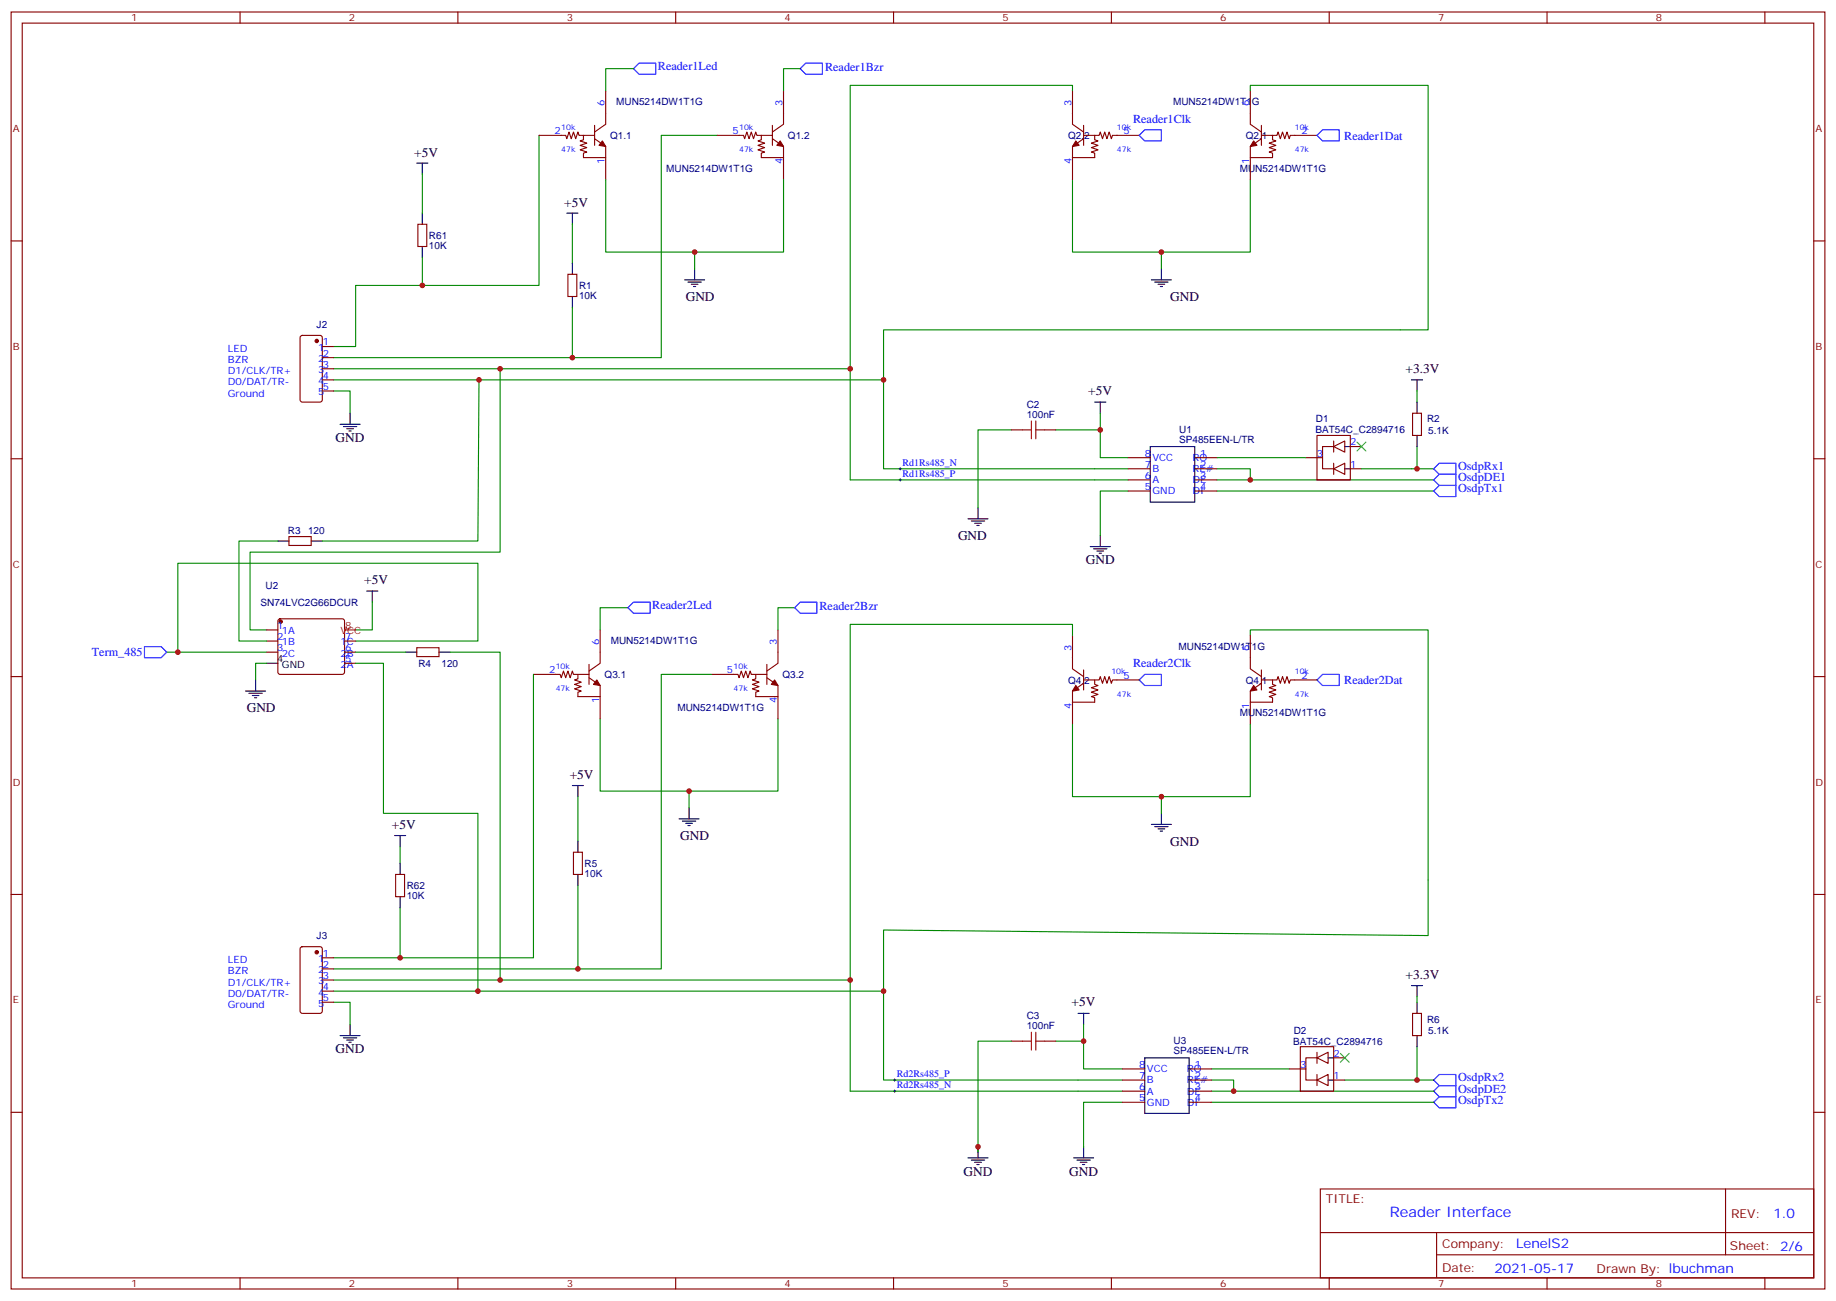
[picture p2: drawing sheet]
<svg xmlns="http://www.w3.org/2000/svg" width="583mm" height="413mm" viewBox="0 0 583 413" stroke-linecap="round" stroke-linejoin="round" font-family="sans-serif">
<g fill="none" stroke="#870000" stroke-width=".35">
<path d="M3.5 3.8h575.8v405.4h-575.8zM7.1 7.3h568.6v398.3h-568.6zM76.2 3.8v3.5M145.3 3.8v3.5M214.5 3.8v3.5M283.6 3.8v3.5M352.8 3.8v3.5M421.9 3.8v3.5M491.1 3.8v3.5M560.2 3.8v3.5M188.7 39.8v6.3M192.3 28.9v10.5l-3.6 2.5"/>
<path d="M245.2 39.8v6.3M248.7 28.9v10.5l-3.5 2.5M340.4 28.9v10.5l3.6 2.5M344 39.8v6.3M396.9 28.9v10.5l3.5 2.5M400.4 39.8v6.3M171.1 43h8.5l.3 1 .7-2.1 .7 2.1 .7-2.1 .7 2.1 .7-2.1 .4 1.1h4.9M185.2 43v1.4l-1.1 .3 2.2 .7-2.2 .7 2.2 .7-2.2 .8 2.2 .7-1.1 .3v1.4h7.1v-3.5l-3.6-2.5M192.3 50v7.1M227.5 43h8.5l.4 1 .7-2.1 .7 2.1 .7-2.1 .7 2.1 .7-2.1 .3 1.1h5M241.7 43v1.4l-1.1 .3 2.1 .7-2.1 .7 2.1 .7-2.1 .8 2.1 .7-1 .3v1.4h7v-3.5l-3.5-2.5M248.7 50v7.1"/>
<path d="M340.4 50v7.1M344 43h4.9l.3-1.1 .8 2.1 .7-2.1 .7 2.1 .7-2.1 .7 2.1 .3-1h8.5M347.5 43v1.4l1 .3-2.1 .7 2.1 .7-2.1 .7 2.1 .8-2.1 .7 1.1 .3v1.4h-7.1v-3.5l3.6-2.5M396.9 50v7.1M400.4 43h4.9l.4-1.1 .7 2.1 .7-2.1 .7 2.1 .7-2.1 .7 2.1 .4-1h8.4M403.9 43v1.4l1.1 .3-2.1 .7 2.1 .7-2.1 .7 2.1 .8-2.1 .7 1 .3v1.4h-7v-3.5l3.5-2.5M3.5 76.5h3.6M132.6 71.2h2.9v7h-2.9zM575.7 76.5h3.6M180.3 87.1h2.8v7h-2.8zM95.5 106.7l.5-.2h5.6l.7 .4v20l-.5 .7h-5.8l-.7-.4-.1-20zM102.3 110h3.5"/>
<path d="M102.3 113.5h3.5M102.3 117.1h3.5M102.3 120.6h3.5M102.3 124.1h3.5M321 136.5h3.6M331.6 136.5h3.5M418 138.2h10.6v14.1h-10.6zM423.3 140v3.5M448.4 131.2h2.8v7h-2.8zM3.5 145.6h3.6M358.1 145.3h7M358.1 148.8h7"/>
<path d="M358.1 152.3h7M358.1 155.9h7M379.2 145.3h7.1M379.2 148.8h7.1M379.2 152.3h7.1M379.2 155.9h7.1M414.5 145.3h5.3M423.3 148.8l3.6-1.8v3.6zM423.3 141.7h-3.5v7.1h3.5M423.3 141.7l3.6-1.7v3.5zM423.3 147v3.6M428.6 148.8h3.6"/>
<path d="M428.6 141.7h3.6M575.7 145.6h3.6M91.7 170.3h7.1v2.8h-7.1zM84.7 200h3.5M88.4 196.6l.5-.2h19.8l.5 .2 .2 .5v16.3l-.3 .5-.4 .2h-19.8l-.5-.3-.2-.4v-16.3zM190.5 200v10.5l-3.5 2.5M246.9 200v10.5l-3.5 2.5M3.5 214.8h3.6M84.7 203.5h3.5M84.7 207h3.5M109.4 203.5h3.5M109.4 207h3.5"/>
<path d="M109.4 210.5h3.5M132.3 205.6h7v2.8h-7zM169.3 214.1h8.5l.4 1 .7-2.1 .7 2.1 .7-2.1 .7 2.1 .7-2.1 .3 1.1h5M183.4 214.1v1.4l-1 .3 2.1 .7-2.1 .7 2.1 .7-2.1 .8 2.1 .7-1.1 .3v1.4h7.1v-3.5l-3.5-2.5M187 210.9v6.3M225.8 214.1h8.4l.4 1 .7-2.1 .7 2.1 .7-2.1 .7 2.1 .7-2.1 .4 1.1h4.9M239.9 214.1v1.4l-1.1 .3 2.1 .7-2.1 .7 2.1 .7-2.1 .8 2.1 .7-1 .3v1.4h7v-3.5l-3.5-2.5M243.4 210.9v6.3M340.4 201.7v10.6l3.6 2.5M344 215.8h4.9l.3-1 .8 2.1 .7-2.1 .7 2.1 .7-2.1 .7 2.1 .3-1.1h8.5M344 212.7v6.3M347.5 215.8v1.4l1 .4-2.1 .7 2.1 .7-2.1 .7 2.1 .7-2.1 .7 1.1 .4v1.4h-7.1v-3.5l3.6-2.5"/>
<path d="M396.9 201.7v10.6l3.5 2.5M400.4 215.8h4.9l.4-1 .7 2.1 .7-2.1 .7 2.1 .7-2.1 .7 2.1 .4-1.1h8.4M400.4 212.7v6.3M403.9 215.8v1.4l1.1 .4-2.1 .7 2.1 .7-2.1 .7 2.1 .7-2.1 .7 1 .4v1.4h-7v-3.5l3.5-2.5M575.7 214.8h3.6M190.5 221.1v7.1M246.9 221.1v7.1M340.4 222.9v7M396.9 222.9v7M125.6 277.6h2.8v7h-2.8zM182 270.5h2.9v7.1h-2.9zM3.5 283.9h3.6"/>
<path d="M575.7 283.9h3.6M95.5 300.7l.5-.2h5.6l.7 .4v20.1l-.5 .6-5.8 .1-.7-.5-.1-20zM102.3 304h3.5M102.3 307.6h3.5M102.3 311.1h3.5M102.3 314.6h3.5M102.3 318.1h3.5M321 330.5h3.6M331.6 330.5h3.5M356.3 339.3h7.1M377.5 339.3h7M409.2 339.3h5.3"/>
<path d="M412.7 332.2h10.6v14.2h-10.6zM418 335.8h-3.5v7h3.5M418 335.8l3.6-1.8v3.5zM418 334v3.5M423.3 335.8h3.6M448.4 321.7h2.8v7h-2.8zM3.5 353.1h3.6M356.3 342.8h7.1M356.3 346.4h7.1M356.3 349.9h7.1M377.5 342.8h7M377.5 346.4h7"/>
<path d="M377.5 349.9h7M418 342.8l3.6-1.7v3.5zM418 341.1v3.5M423.3 342.8h3.6M575.7 353.1h3.6M419.1 377.4h156.6v28.2h-156.6zM547.7 377.4v20.9M419.1 391.2h156.5M456 398.3h119.6M456 391.2v14.2M76.2 405.6v3.6M145.3 405.6v3.6"/>
<path d="M214.5 405.6v3.6M283.6 405.6v3.6M352.8 405.6v3.6M421.9 405.6v3.6M491.1 405.6v3.6M560.2 405.6v3.6"/>
</g>
<g fill="none" stroke="#008700" stroke-width=".35">
<path d="M201.1 21.8h-8.8v7.1M254 21.8h-5.3v7.1M340.4 28.9v-1.8h-70.5v125.2h88.2M396.9 28.9v-1.8h56.4v77.6h-172.8v44.1h77.6M134.1 55.3v12.4M171.1 43v47.6h-58.2v19.4h-7.1M192.3 57.1v22.9h56.4v-22.9M227.5 43h-17.6v70.5h-104.1M340.4 57.1v22.9h56.5v-22.9M181.7 71.2v12.3M134.1 81.8v8.8M181.7 97.6v15.9"/>
<path d="M220.5 80v5.3M368.7 80v5.3M105.8 117.1h164.1M158.7 117.1v58.2h-79.3v24.7h5.3M105.8 124.1h5.3v7.1M105.8 120.6h174.7M152 120.6l-.3 51.1h-49.4M321 136.5h-10.6v24.6M335.1 136.5h14.1M349.2 131.2v14.1h8.9M449.8 124.1v3.5M358.1 155.9h-8.9v14.1"/>
<path d="M386.3 148.8h10.6v3.5M386.3 145.3h28.2M386.3 152.3h68.8M386.3 155.9h68.8M449.8 141.7v7.1h-17.6M449.8 148.8h5.3M88.2 171.7h-12.4v31.8h8.9M118.2 191.1v8.9h-5.3M199.3 192.9h-8.8v7.1M252.2 192.9h-5.3v7.1M52.9 207h31.8M84.7 210.5h-3.6v5.3"/>
<path d="M112.9 203.5h38.8v-24.7h-95.3v28.2M112.9 210.5h8.8v47.7h30v56.4M112.9 207h15.9M142.9 207h15.8v104.1M169.3 214.1v89.9h-63.5M225.8 214.1h-15.9v93.5h-104.1M340.4 201.7v-3.5h-70.5v112.9M396.9 201.7v-1.7h56.4v97l-172.8-1.8v19.4M190.5 228.2v22.9h56.4v-22.9M340.4 229.9v23h56.5v-23M183.4 252.9v14.1M218.7 251.1v5.3"/>
<path d="M368.7 252.9v5.3M127 268.7v5.3M127 288.1v15.9M183.4 281.1v26.5M105.8 311.1h164.1M105.8 318.1h5.3v7.1M105.8 314.6h174.7v28.2h75.8M269.9 311.1v35.3h86.4M449.8 316.4v1.7M321 330.5h-10.6v35.3M335.1 330.5h8.9M344 325.2v14.1h12.3"/>
<path d="M384.5 339.3h24.7M449.8 332.2v10.6h-22.9M356.3 349.9h-12.3v14.1M384.5 342.8h7.1v3.6M384.5 346.4h70.6M384.5 349.9h70.6M449.8 342.8h5.3"/>
</g>
<g fill="none" stroke="#000" stroke-width=".35">
<path d="M132.3 51.8h3.5M134.1 51.8v3.5M134.1 67.7v3.5M134.1 78.2v3.6M179.9 67.7h3.5M181.7 67.7v3.5M181.7 83.5v3.6M181.7 94.1v3.5M217.3 88.8h6.4M218.4 89.5h4.2M219.4 90.2h2.1M220.1 90.9h.7"/>
<path d="M220.5 85.3v3.5M365.5 88.8h6.3M366.5 89.5h4.3M367.6 90.2h2.1M368.3 90.9h.7M368.7 85.3v3.5M107.9 134.7h6.4M109 135.4h4.2M110.1 136.1h2.1M110.8 136.8h.7M111.1 131.2v3.5M347.5 127.6h3.5"/>
<path d="M349.2 127.6v3.6M448 120.6h3.6M449.8 120.6v3.5M449.8 127.6v3.6M449.8 138.2v3.5M365.1 141.7h14.1v17.7h-14.1zM426.9 148.8h1.7M426.9 141.7h1.7M88.2 171.7h3.5M98.8 171.7h3.5M307.3 164.7h6.3M308.3 165.4h4.3"/>
<path d="M309.4 166.1h2.1M310.1 166.8h.7M310.4 161.1v3.6M346.1 173.5h6.3M347.1 174.2h4.3M348.2 174.9h2.1M348.9 175.6h.7M349.2 170v3.5M116.4 187.6h3.5M118.2 187.6v3.5M78 219.4h6.3M81.1 215.8v3.6"/>
<path d="M84.7 210.5h3.5M128.8 207h3.5M139.3 207h3.6M79 220.1h4.3M80.1 220.8h2.1M80.8 221.5h.7M181.7 249.3h3.5M183.4 249.3v3.6M215.5 259.9h6.4M218.7 256.4v3.5M368.7 258.2v3.5M125.2 265.2h3.6"/>
<path d="M127 265.2v3.5M127 274v3.6M183.4 267v3.5M183.4 277.6v3.5M216.6 260.6h4.2M217.7 261.3h2.1M218.4 262h.7M365.5 261.7h6.3M366.5 262.4h4.3M367.6 263.1h2.1M368.3 263.8h.7M127 284.6v3.5"/>
<path d="M448 312.8h3.6M449.8 312.8v3.6M449.8 318.1v3.6M107.9 328.7h6.4M109 329.4h4.2M110.1 330.1h2.1M110.8 330.8h.7M111.1 325.2v3.5M342.2 321.7h3.5M344 321.7v3.5M363.4 335.8h14.1v17.6h-14.1zM421.6 335.8h1.7"/>
<path d="M449.8 328.7v3.5M421.6 342.8h1.7M307.3 367.5h6.3M308.3 368.2h4.3M309.4 368.9h2.1M310.1 369.6h.7M310.4 364v3.5M340.8 367.5h6.3M341.8 368.2h4.3M342.9 368.9h2.1M343.6 369.6h.7M344 364v3.5"/>
</g>
<g fill="none" stroke="#00f" stroke-width=".35">
<path d="M201.1 21.8l1.7-1.8h5.3v3.6h-5.3zM254 21.8l1.8-1.8h5.3v3.6h-5.3zM361.6 43l1.8-1.8h5.3v3.5h-5.3zM418 43l1.8-1.8h5.3v3.5h-5.3zM455.1 152.3l1.7-1.7h5.3v3.5h-5.3zM455.1 148.8l1.7-1.8h5.3v3.6h-5.3zM456.8 154.1h5.3v3.5h-5.3l-1.7-1.7zM199.3 192.9l1.8-1.8h5.3v3.6h-5.3zM252.2 192.9l1.8-1.8h5.3v3.6h-5.3zM45.9 205.2h5.3l1.7 1.8-1.7 1.8h-5.3zM361.6 215.8l1.8-1.7h5.3v3.5h-5.3zM418 215.8l1.8-1.7h5.3v3.5h-5.3z"/>
<path d="M455.1 342.8l1.7-1.7h5.3v3.5h-5.3zM455.1 349.9l1.7-1.8h5.3v3.5h-5.3zM456.8 344.6h5.3v3.5h-5.3l-1.7-1.7z"/>
</g>
<path d="M285.4 152.3h.7M285.4 148.8h.7M285.8 148.4v.8M285.8 152v.7M283.6 346.4h.7M283.6 342.8h.7M284 342.5v.7M284 346v.7" fill="none" stroke="#000" stroke-width=".32"/>
<g fill="#870000" stroke="#870000" stroke-width=".35">
<path d="M191.2 44.7l1.1 1.8-2.2-.4z"/>
<path d="M247.6 44.7l1.1 1.8-2.1-.4z"/>
<path d="M341.5 44.7l1 1.4-2.1 .4z"/>
<path d="M397.9 44.7l1.1 1.4-2.1 .4z"/>
<path d="M397.9 217.6l1.1 1.4-2.1 .4z"/>
<path d="M341.5 217.6l1 1.4-2.1 .4z"/>
<path d="M245.9 215.8l1 1.8-2.1-.4z"/>
<path d="M189.4 215.8l1.1 1.8-2.1-.4z"/>
<circle cx="100.5" cy="108.2" r=".53"/>
<circle cx="100.5" cy="302.3" r=".53"/>
<circle cx="89.1" cy="197.3" r=".53"/>
</g>
<path d="M430.7 140.3l2.9 2.9M433.6 140.3l-2.9 2.9M425.4 334.4l2.9 2.8M428.3 334.4l-2.9 2.8" fill="none" stroke="#3c3" stroke-width=".35"/>
<path d="M324.6 136.5h2.8M327.4 133.6v5.7M328.8 136.5h2.8M328.8 133.6v5.7M324.6 330.5h2.8M327.4 327.7v5.6M328.8 327.7v5.6M328.8 330.5h2.8" fill="none" stroke="#a10000" stroke-width=".35"/>
<path d="M109.4 200h3.5" fill="none" stroke="#f00" stroke-width=".35"/>
<g fill="#c00">
<circle cx="391.6" cy="346.4" r=".88"/>
<circle cx="449.8" cy="342.8" r=".88"/>
<circle cx="449.8" cy="148.8" r=".88"/>
<circle cx="396.9" cy="152.3" r=".88"/>
<circle cx="344" cy="330.5" r=".88"/>
<circle cx="349.3" cy="136.5" r=".88"/>
<circle cx="220.5" cy="80" r=".88"/>
<circle cx="181.7" cy="113.5" r=".88"/>
<circle cx="368.7" cy="80" r=".88"/>
<circle cx="280.5" cy="120.6" r=".88"/>
<circle cx="269.9" cy="117.1" r=".88"/>
<circle cx="269.9" cy="311.1" r=".88"/>
<circle cx="368.7" cy="252.9" r=".88"/>
<circle cx="218.7" cy="251.1" r=".88"/>
<circle cx="183.4" cy="307.6" r=".88"/>
<circle cx="280.5" cy="314.6" r=".88"/>
<circle cx="152" cy="120.6" r=".88"/>
<circle cx="310.4" cy="364" r=".88"/>
<circle cx="158.8" cy="117.1" r=".88"/>
<circle cx="151.7" cy="314.6" r=".88"/>
<circle cx="158.8" cy="311.1" r=".88"/>
<circle cx="56.4" cy="207" r=".88"/>
<circle cx="134.1" cy="90.6" r=".88"/>
<circle cx="127" cy="304" r=".88"/>
</g>
<text font-size="4.6" fill="#00f" x="441.2" y="386.4">Reader Interface</text>
<g font-size="4.2">
<text x="131.5" y="49.7">+5V</text>
<text x="179.1" y="65.6">+5V</text>
<text x="217.7" y="95.6">GND</text>
<text x="371.5" y="95.6">GND</text>
<text x="446.2" y="118.4">+3.3V</text>
<text x="345.4" y="125.3">+5V</text>
<text x="106.5" y="140.3">GND</text>
<text x="304.1" y="171.3">GND</text>
<text x="344.7" y="179.1">GND</text>
<text x="115.6" y="185.5">+5V</text>
<text x="78.3" y="226.1">GND</text>
<text x="180.9" y="247.2">+5V</text>
<text x="124.4" y="263.1">+5V</text>
<text x="215.9" y="266.7">GND</text>
<text x="371.5" y="268.4">GND</text>
<text x="446.2" y="310.7">+3.3V</text>
<text x="340.1" y="319.4">+5V</text>
<text x="106.5" y="334.4">GND</text>
<text x="305.9" y="373.2">GND</text>
<text x="339.4" y="373.2">GND</text>
</g>
<g font-size="4.2" fill="#00f">
<text x="562.9" y="386.7">1.0</text>
<text x="481.3" y="396.2">LenelS2</text>
<text x="474.4" y="404">2021-05-17</text>
</g>
<g font-size="3.9" fill="#00f">
<text x="208.8" y="22.2">Reader1Led</text>
<text x="261.9" y="22.6">Reader1Bzr</text>
<text x="359.6" y="38.9">Reader1Clk</text>
<text x="426.7" y="44.4">Reader1Dat</text>
<text x="462.8" y="149.2">OsdpRx1</text>
<text x="462.8" y="152.8">OsdpDE1</text>
<text x="462.8" y="156.3">OsdpTx1</text>
<text x="207.1" y="193.3">Reader2Led</text>
<text x="260.1" y="193.7">Reader2Bzr</text>
<text x="29.1" y="208.2">Term_485</text>
<text x="359.6" y="211.8">Reader2Clk</text>
<text x="426.7" y="217.2">Reader2Dat</text>
<text x="462.8" y="343.3">OsdpRx2</text>
<text x="462.8" y="346.8">OsdpDE2</text>
<text x="462.8" y="350.3">OsdpTx2</text>
</g>
<g font-size="3.9" fill="#800">
<text x="420.9" y="382">TITLE:</text>
<text x="549.5" y="386.7">REV:</text>
<text x="457.8" y="396.2">Company:</text>
<text x="549.1" y="396.8">Sheet: 2/6</text>
<text x="457.8" y="403.9">Date:</text>
<text x="506.8" y="403.9">Drawn By: lbuchman</text>
</g>
<g font-size="3.2" fill="#800">
<text x="41.6" y="6.8">1</text>
<text x="110.8" y="6.8">2</text>
<text x="179.9" y="6.8">3</text>
<text x="249.1" y="6.8">4</text>
<text x="318.2" y="6.8">5</text>
<text x="387.3" y="6.8">6</text>
<text x="456.5" y="6.8">7</text>
<text x="525.6" y="6.8">8</text>
<text x="4.1" y="41.9">A</text>
<text x="576.3" y="41.9">A</text>
<text x="4.1" y="111.1">B</text>
<text x="576.3" y="111.1">B</text>
<text x="4.1" y="180.2">C</text>
<text x="576.3" y="180.2">C</text>
<text x="4.1" y="249.3">D</text>
<text x="576.3" y="249.3">D</text>
<text x="4.1" y="318.5">E</text>
<text x="576.3" y="318.5">E</text>
<text x="41.6" y="408.6">1</text>
<text x="110.8" y="408.6">2</text>
<text x="179.9" y="408.6">3</text>
<text x="249.1" y="408.6">4</text>
<text x="318.2" y="408.6">5</text>
<text x="387.3" y="408.6">6</text>
<text x="456.5" y="408.6">7</text>
<text x="525.6" y="408.6">8</text>
</g>
<g font-size="3.2" fill="#00f">
<text x="191.9" y="33.8" transform="rotate(-90 191.9 33.8)">6</text>
<text x="248.4" y="33.8" transform="rotate(-90 248.4 33.8)">3</text>
<text x="340.1" y="33.8" transform="rotate(-90 340.1 33.8)">3</text>
<text x="396.5" y="33.8" transform="rotate(-90 396.5 33.8)">6</text>
<text x="176" y="42.6">2</text>
<text x="232.5" y="42.6">5</text>
<text x="356.7" y="42.6">5</text>
<text x="413.1" y="42.6">2</text>
<text x="191.9" y="52.1" transform="rotate(-90 191.9 52.1)">1</text>
<text x="248.4" y="52.1" transform="rotate(-90 248.4 52.1)">4</text>
<text x="340.1" y="52.1" transform="rotate(-90 340.1 52.1)">4</text>
<text x="396.5" y="52.1" transform="rotate(-90 396.5 52.1)">1</text>
<text x="72.3" y="111.8">LED</text>
<text x="101" y="111.4">1</text>
<text x="102.5" y="109.6">1</text>
<text x="102.5" y="113.2">2</text>
<text x="72.3" y="115.3">BZR</text>
<text x="72.3" y="118.8">D1/CLK/TR+</text>
<text x="101" y="114.9">2</text>
<text x="101" y="118.5">3</text>
<text x="102.5" y="116.7">3</text>
<text x="72.3" y="125.9">Ground</text>
<text x="72.3" y="122.3">D0/DAT/TR-</text>
<text x="101" y="122">4</text>
<text x="101" y="125.5">5</text>
<text x="102.5" y="120.2">4</text>
<text x="102.5" y="123.8">5</text>
<text x="428.6" y="141.4">2</text>
<text x="286.5" y="147.9">Rd1Rs485_N</text>
<text x="363.4" y="148.4">7</text>
<text x="363.4" y="144.9">8</text>
<text x="365.8" y="149.9">B</text>
<text x="365.8" y="146.3">VCC</text>
<text x="378.5" y="146.3">RO</text>
<text x="378.5" y="149.9">RE#</text>
<text x="381" y="144.9">1</text>
<text x="381" y="148.4">2</text>
<text x="418" y="144.9">3</text>
<text x="428.6" y="148.4">1</text>
<text x="286.5" y="151.4">Rd1Rs485_P</text>
<text x="363.4" y="155.5">5</text>
<text x="363.4" y="152">6</text>
<text x="365.8" y="153.4">A</text>
<text x="378.5" y="153.4">DE</text>
<text x="381" y="152">3</text>
<text x="381" y="155.5">4</text>
<text x="365.8" y="156.9">GND</text>
<text x="378.5" y="156.9">DI</text>
<text x="88" y="199.6">1</text>
<text x="88" y="203.1">2</text>
<text x="89.5" y="201.4">1A</text>
<text x="109.5" y="203.1">7</text>
<text x="88" y="206.7">3</text>
<text x="89.5" y="204.9">1B</text>
<text x="89.5" y="208.4">2C</text>
<text x="108.1" y="208.4">2B</text>
<text x="108.1" y="204.9">1C</text>
<text x="109.5" y="206.7">6</text>
<text x="190.1" y="204.9" transform="rotate(-90 190.1 204.9)">6</text>
<text x="246.6" y="204.9" transform="rotate(-90 246.6 204.9)">3</text>
<text x="340.1" y="206.7" transform="rotate(-90 340.1 206.7)">3</text>
<text x="396.5" y="206.7" transform="rotate(-90 396.5 206.7)">6</text>
<text x="108.1" y="211.9">2A</text>
<text x="109.5" y="210.2">5</text>
<text x="174.3" y="213.7">2</text>
<text x="230.7" y="213.7">5</text>
<text x="356.7" y="215.5">5</text>
<text x="413.1" y="215.5">2</text>
<text x="190.1" y="223.2" transform="rotate(-90 190.1 223.2)">1</text>
<text x="246.6" y="223.2" transform="rotate(-90 246.6 223.2)">4</text>
<text x="340.1" y="225" transform="rotate(-90 340.1 225)">4</text>
<text x="396.5" y="225" transform="rotate(-90 396.5 225)">1</text>
<text x="72.3" y="305.8">LED</text>
<text x="101" y="305.4">1</text>
<text x="102.5" y="303.7">1</text>
<text x="72.3" y="309.3">BZR</text>
<text x="101" y="309">2</text>
<text x="102.5" y="307.2">2</text>
<text x="102.5" y="310.7">3</text>
<text x="72.3" y="316.4">D0/DAT/TR-</text>
<text x="72.3" y="312.8">D1/CLK/TR+</text>
<text x="101" y="312.5">3</text>
<text x="101" y="316">4</text>
<text x="102.5" y="314.3">4</text>
<text x="102.5" y="317.8">5</text>
<text x="72.3" y="319.9">Ground</text>
<text x="101" y="319.5">5</text>
<text x="423.3" y="335.4">2</text>
<text x="284.7" y="341.9">Rd2Rs485_P</text>
<text x="361.6" y="338.9">8</text>
<text x="364.1" y="340.4">VCC</text>
<text x="376.8" y="340.4">RO</text>
<text x="379.2" y="338.9">1</text>
<text x="412.7" y="338.9">3</text>
<text x="284.7" y="345.5">Rd2Rs485_N</text>
<text x="361.6" y="346">6</text>
<text x="361.6" y="342.5">7</text>
<text x="364.1" y="347.4">A</text>
<text x="364.1" y="343.9">B</text>
<text x="376.8" y="343.9">RE#</text>
<text x="376.8" y="347.4">DE</text>
<text x="379.2" y="342.5">2</text>
<text x="379.2" y="346">3</text>
<text x="423.3" y="342.5">1</text>
<text x="361.6" y="349.5">5</text>
<text x="364.1" y="350.9">GND</text>
<text x="376.8" y="350.9">DI</text>
<text x="379.2" y="349.5">4</text>
</g>
<g font-size="3.2" fill="#000080">
<text x="195.6" y="33.4">MUN5214DW1T1G</text>
<text x="372.3" y="33.4">MUN5214DW1T1G</text>
<text x="193.7" y="44.1">Q1.1</text>
<text x="250.1" y="44.1">Q1.2</text>
<text x="339" y="44.1">Q2.2</text>
<text x="395.5" y="44.1">Q2.1</text>
<text x="211.5" y="54.6">MUN5214DW1T1G</text>
<text x="393.5" y="54.6">MUN5214DW1T1G</text>
<text x="136.2" y="75.9">R61</text>
<text x="136.2" y="79">10K</text>
<text x="183.8" y="94.9">10K</text>
<text x="183.8" y="91.8">R1</text>
<text x="100.5" y="104.1">J2</text>
<text x="325.9" y="129.5">C2</text>
<text x="325.9" y="132.6">100nF</text>
<text x="374.3" y="137.3">U1</text>
<text x="417.5" y="137.6">BAT54C_C2894716</text>
<text x="417.7" y="134">D1</text>
<text x="453" y="134.1">R2</text>
<text x="453.4" y="137.6">5.1K</text>
<text x="374.3" y="140.6">SP485EEN-L/TR</text>
<text x="91.4" y="169.4">R3</text>
<text x="97.8" y="169.4">120</text>
<text x="84.3" y="187">U2</text>
<text x="82.7" y="192.3">SN74LVC2G66DCUR</text>
<text x="193.9" y="204.5">MUN5214DW1T1G</text>
<text x="374.1" y="206.3">MUN5214DW1T1G</text>
<text x="132.8" y="211.7">R4</text>
<text x="140.1" y="211.7">120</text>
<text x="191.9" y="215.2">Q3.1</text>
<text x="248.4" y="215.2">Q3.2</text>
<text x="339" y="217">Q4.2</text>
<text x="395.5" y="217">Q4.1</text>
<text x="215" y="225.7">MUN5214DW1T1G</text>
<text x="393.5" y="227.4">MUN5214DW1T1G</text>
<text x="185.6" y="275.2">R5</text>
<text x="185.6" y="278.3">10K</text>
<text x="129.1" y="285.4">10K</text>
<text x="129.1" y="282.3">R62</text>
<text x="100.5" y="298.1">J3</text>
<text x="325.9" y="323.6">C3</text>
<text x="325.9" y="326.6">100nF</text>
<text x="410.6" y="328.1">D2</text>
<text x="453" y="324.6">R6</text>
<text x="453.4" y="328.1">5.1K</text>
<text x="372.5" y="334.6">SP485EEN-L/TR</text>
<text x="372.5" y="331.4">U3</text>
<text x="410.5" y="331.6">BAT54C_C2894716</text>
</g>
<g font-size="3.2" fill="#f00">
<text x="108.1" y="201.4">VCC</text>
<text x="109.5" y="199.6">8</text>
</g>
<g font-size="3.2">
<text x="88" y="210.2">4</text>
<text x="89.5" y="211.9">GND</text>
</g>
<g font-size="2.5" fill="#00f">
<text x="178.2" y="41.2">10k</text>
<text x="234.6" y="41.2">10k</text>
<text x="354.5" y="41.2">10k</text>
<text x="411" y="41.2">10k</text>
<text x="178.2" y="48.3">47k</text>
<text x="234.6" y="48.3">47k</text>
<text x="354.5" y="48.3">47k</text>
<text x="411" y="48.3">47k</text>
<text x="176.4" y="212.3">10k</text>
<text x="232.8" y="212.3">10k</text>
<text x="352.8" y="214.1">10k</text>
<text x="411" y="214.1">10k</text>
<text x="176.4" y="219.4">47k</text>
<text x="232.8" y="219.4">47k</text>
<text x="354.5" y="221.1">47k</text>
<text x="411" y="221.1">47k</text>
</g>
</svg>
